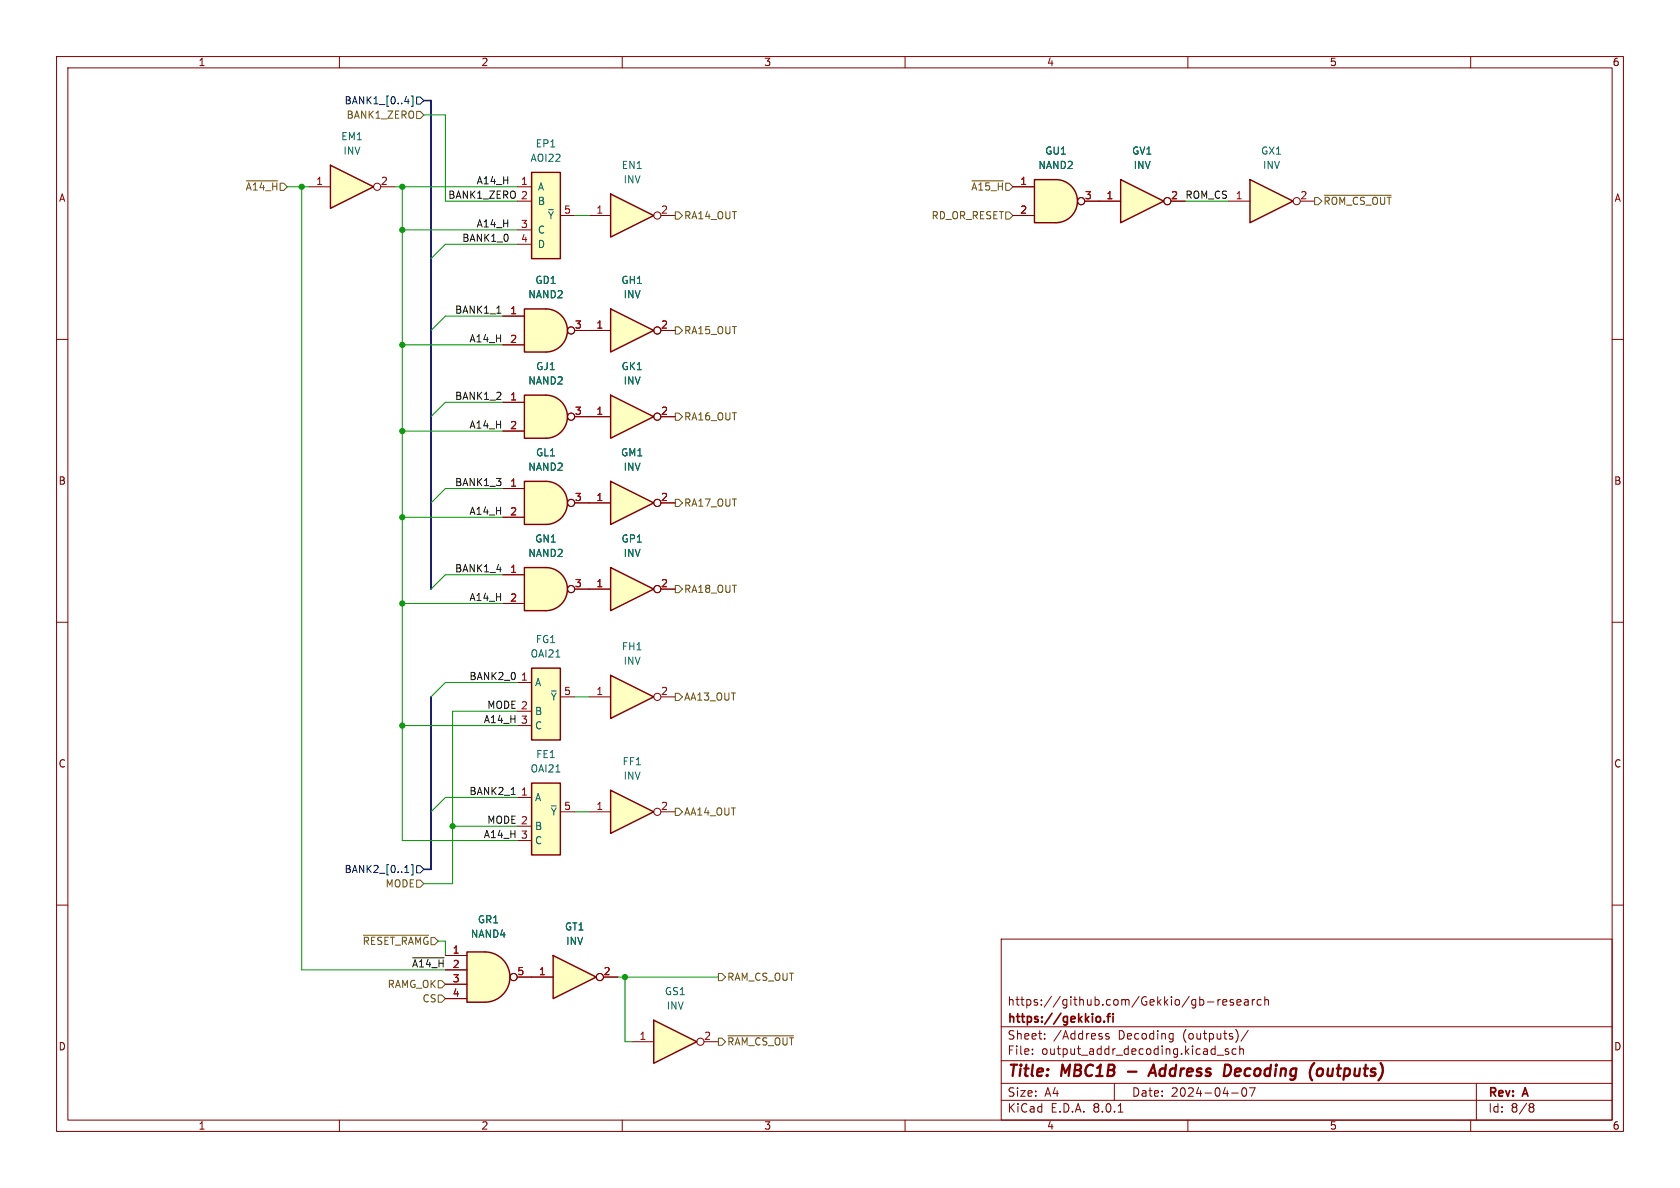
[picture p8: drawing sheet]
<svg xmlns="http://www.w3.org/2000/svg" width="297mm" height="210mm" viewBox="0 0 297 210" stroke-linecap="round" stroke-linejoin="round" font-family="sans-serif">
<g fill="none" stroke="#840000" stroke-width=".18">
<path d="M10 10h277v190h-277zM12 12h273v186h-273zM60 10v2M110 10v2M160 10v2M210 10v2M260 10v2M10 60h2M285 60h2M10 110h2M285 110h2M10 160h2"/>
<path d="M285 160h2M177 166h108v32h-108zM213.5 177.1h1.1M215.3 176.7v1M215.7 176.7l-.2 .1-.2 .2M216.2 177.2l.7-.1-.1-.3-.4-.1-.2 .2v.7h.6M218 176.8l-.3-.1-.2 .2v.2l.5 .2v.3h-.5M218.7 177.2l.7-.1-.1-.3-.4-.1-.2 .2v.7h.6M220 176.8h.6l.1 .9M220.7 177.1h-.5a.29 .29 0 0 0-.2 .3 .29 .29 0 0 0 .2 .3l.5-.1M221.4 176.7v1M221.8 176.7l-.3 .1-.1 .2"/>
<path d="M223 176.8l-.5-.1-.3 .3v.4l.2 .2h.6M223.6 176.8l.2-.1 .4 .1v.9M223.6 176.2v1.5M60 198v2M110 198v2M160 198v2M177 194.5h108M177 191.5h108M177 187.5h108M177 181.5h108M182.5 186.3v.1M182.5 185.5v.1"/>
<path d="M184.7 183.6v.1M184.7 182.8v.1M196 182.8l-.3-.1-.2 .2v.2l.5 .2v.3h-.5M197 191.5v3M197.7 196.6h.8M207 182.7l.4 .1M207.4 183.6l-.4 .1M207.4 182.7v1.2l-.3 .3M210 198v2M215.2 186.5h1.1M217.2 185.5l-.4-.1-.2 .2 .1 .2 .5 .2v.3h-.6M217.7 193.2h1.2"/>
<path d="M218.5 185.5l-.4-.1-.3 .3v.4l.2 .2h.5M218.8 182.6v1M219.2 185.5l.2-.1 .3 .1 .1 .9M219.2 184.9v1.5M219.7 192.4a.81 .81 0 0 0 .3 1.4l.2-.1 .2-.5-.2-.8M220.7 182.1l-1.3 2M221.9 192.3l-.7 1.5M260 198v2M261 191.5v6.5M270.6 195.1h.3l.3 .3-.3 .3M270.6 195.7h.3M270.9 195.7l.2 .2 .1 .4-.3 .3h-.3"/>
</g>
<path d="M199.4 189.4h1.5M203 190.2l.9-2 .4 2M203.3 189.6h.9M217.1 188.2a1.11 1.11 0 0 1 0 1.9M233 189.1a.52 .52 0 0 1 .5-.2 .52 .52 0 0 1 .4 .4l-.1 .5a.55 .55 0 0 1-.5 .4 .55 .55 0 0 1-.5-.4z" fill="none" stroke="#840000" stroke-width=".4"/>
<path d="M193.9 179.8l.4-.1 .3 .3-.1 .5-.2 .2-.4-.1M195.7 179.7h.6M196.3 179.2l-.4 .2v1.3M196.8 179.2v.1M196.8 179.7v1M195.2 180.5v.2" fill="none" stroke="#840000" stroke-width=".3"/>
<path d="M94 138.4h5.1v12.7h-5.1z" fill="#ffffc2"/>
<path d="M94 138.4h5.1v12.7h-5.1z" fill="none" stroke="#840000" stroke-width=".25"/>
<path d="M91.4 141h2.6M91.4 146.1h2.6M91.4 148.6h2.6M99.1 143.5h2.5" fill="none" stroke="#840000" stroke-width=".18"/>
<path d="M98.3 136.5h.7M97.5 142.5h.8" fill="none" stroke="#006464" stroke-width=".18"/>
<path d="M221 31.8l7.6 3.8-7.6 3.8z" fill="#ffffc2"/>
<path d="M221 31.8l7.6 3.8-7.6 3.8z" fill="none" stroke="#840000" stroke-width=".25"/>
<g fill="none" stroke="#840000" stroke-width=".18">
<path d="M217.2 35.6h3.8M229.9 35.6h2.5"/>
<circle cx="229.2" cy="35.6" r=".63"/>
</g>
<path d="M186.7 31.8a3.8 3.8 0 0 1 3.8 3.8 3.8 3.8 0 0 1-3.8 3.8z" fill="#ffffc2" stroke="#ffffc2" stroke-width=".18"/>
<path d="M182.9 31.8h3.8v7.6h-3.8z" fill="#ffffc2"/>
<path d="M182.9 31.8h3.8a3.8 3.8 0 0 1 3.8 3.8 3.8 3.8 0 0 1-3.8 3.8h-3.8z" fill="none" stroke="#840000" stroke-width=".25"/>
<g fill="none" stroke="#840000" stroke-width=".18">
<path d="M179.1 33h3.8M179.1 38.1h3.8M191.8 35.6h2.5"/>
<circle cx="191.1" cy="35.6" r=".63"/>
</g>
<path d="M198.1 31.8l7.6 3.8-7.6 3.8z" fill="#ffffc2"/>
<path d="M198.1 31.8l7.6 3.8-7.6 3.8z" fill="none" stroke="#840000" stroke-width=".25"/>
<g fill="none" stroke="#840000" stroke-width=".18">
<path d="M194.3 35.6h3.8M207 35.6h2.5"/>
<circle cx="206.4" cy="35.6" r=".63"/>
</g>
<path d="M96.5 54.6a3.8 3.8 0 0 1 3.8 3.8 3.8 3.8 0 0 1-3.8 3.8z" fill="#ffffc2" stroke="#ffffc2" stroke-width=".18"/>
<path d="M92.7 54.6h3.8v7.6h-3.8z" fill="#ffffc2"/>
<path d="M92.7 54.6h3.8a3.8 3.8 0 0 1 3.8 3.8 3.8 3.8 0 0 1-3.8 3.8h-3.8z" fill="none" stroke="#840000" stroke-width=".25"/>
<g fill="none" stroke="#840000" stroke-width=".18">
<path d="M88.9 55.9h3.8M101.6 58.4h2.5M88.9 61h3.8"/>
<circle cx="101" cy="58.4" r=".63"/>
</g>
<path d="M107.9 54.6l7.7 3.8-7.7 3.8z" fill="#ffffc2"/>
<path d="M107.9 54.6l7.7 3.8-7.7 3.8z" fill="none" stroke="#840000" stroke-width=".25"/>
<g fill="none" stroke="#840000" stroke-width=".18">
<path d="M104.1 58.4h3.8M116.8 58.4h2.6"/>
<circle cx="116.2" cy="58.4" r=".63"/>
</g>
<path d="M107.9 34.3l7.7 3.8-7.7 3.8z" fill="#ffffc2"/>
<path d="M107.9 34.3l7.7 3.8-7.7 3.8z" fill="none" stroke="#840000" stroke-width=".25"/>
<g fill="none" stroke="#840000" stroke-width=".18">
<path d="M104.1 38.1h3.8M116.8 38.1h2.6"/>
<circle cx="116.2" cy="38.1" r=".63"/>
</g>
<path d="M107.9 69.9l7.7 3.8-7.7 3.8z" fill="#ffffc2"/>
<path d="M107.9 69.9l7.7 3.8-7.7 3.8z" fill="none" stroke="#840000" stroke-width=".25"/>
<g fill="none" stroke="#840000" stroke-width=".18">
<path d="M104.1 73.7h3.8M116.8 73.7h2.6"/>
<circle cx="116.2" cy="73.7" r=".63"/>
</g>
<path d="M96.5 69.9a3.8 3.8 0 0 1 3.8 3.8 3.8 3.8 0 0 1-3.8 3.8z" fill="#ffffc2" stroke="#ffffc2" stroke-width=".18"/>
<path d="M92.7 69.9h3.8v7.6h-3.8z" fill="#ffffc2"/>
<path d="M92.7 69.9h3.8a3.8 3.8 0 0 1 3.8 3.8 3.8 3.8 0 0 1-3.8 3.8h-3.8z" fill="none" stroke="#840000" stroke-width=".25"/>
<g fill="none" stroke="#840000" stroke-width=".18">
<path d="M88.9 71.1h3.8M88.9 76.2h3.8M101.6 73.7h2.5"/>
<circle cx="101" cy="73.7" r=".63"/>
</g>
<path d="M94 118.1h5.1v12.7h-5.1z" fill="#ffffc2"/>
<path d="M94 118.1h5.1v12.7h-5.1z" fill="none" stroke="#840000" stroke-width=".25"/>
<path d="M91.4 120.7h2.6M91.4 125.7h2.6M91.4 128.3h2.6M99.1 123.2h2.5" fill="none" stroke="#840000" stroke-width=".18"/>
<path d="M98.3 116.1h.7M97.5 122.1h.8" fill="none" stroke="#006464" stroke-width=".18"/>
<path d="M107.9 100.3l7.7 3.8-7.7 3.9z" fill="#ffffc2"/>
<path d="M107.9 100.3l7.7 3.8-7.7 3.9z" fill="none" stroke="#840000" stroke-width=".25"/>
<g fill="none" stroke="#840000" stroke-width=".18">
<path d="M104.1 104.1h3.8M116.8 104.1h2.6"/>
<circle cx="116.2" cy="104.1" r=".63"/>
</g>
<path d="M107.9 139.7l7.7 3.8-7.7 3.8z" fill="#ffffc2"/>
<path d="M107.9 139.7l7.7 3.8-7.7 3.8z" fill="none" stroke="#840000" stroke-width=".25"/>
<g fill="none" stroke="#840000" stroke-width=".18">
<path d="M104.1 143.5h3.8M116.8 143.5h2.6"/>
<circle cx="116.2" cy="143.5" r=".63"/>
</g>
<path d="M107.9 119.4l7.7 3.8-7.7 3.8z" fill="#ffffc2"/>
<path d="M107.9 119.4l7.7 3.8-7.7 3.8z" fill="none" stroke="#840000" stroke-width=".25"/>
<g fill="none" stroke="#840000" stroke-width=".18">
<path d="M104.1 123.2h3.8M116.8 123.2h2.6"/>
<circle cx="116.2" cy="123.2" r=".63"/>
</g>
<path d="M107.9 85.1l7.7 3.8-7.7 3.8z" fill="#ffffc2"/>
<path d="M107.9 85.1l7.7 3.8-7.7 3.8z" fill="none" stroke="#840000" stroke-width=".25"/>
<g fill="none" stroke="#840000" stroke-width=".18">
<path d="M104.1 88.9h3.8M116.8 88.9h2.6"/>
<circle cx="116.2" cy="88.9" r=".63"/>
</g>
<path d="M96.5 100.3a3.8 3.8 0 0 1 3.8 3.8 3.8 3.8 0 0 1-3.8 3.9z" fill="#ffffc2" stroke="#ffffc2" stroke-width=".18"/>
<path d="M92.7 100.3h3.8v7.7h-3.8z" fill="#ffffc2"/>
<path d="M92.7 100.3h3.8a3.8 3.8 0 0 1 3.8 3.8 3.8 3.8 0 0 1-3.8 3.9h-3.8z" fill="none" stroke="#840000" stroke-width=".25"/>
<g fill="none" stroke="#840000" stroke-width=".18">
<path d="M88.9 101.6h3.8M88.9 106.7h3.8M101.6 104.1h2.5"/>
<circle cx="101" cy="104.1" r=".63"/>
</g>
<path d="M96.5 85.1a3.8 3.8 0 0 1 3.8 3.8 3.8 3.8 0 0 1-3.8 3.8z" fill="#ffffc2" stroke="#ffffc2" stroke-width=".18"/>
<path d="M92.7 85.1h3.8v7.6h-3.8z" fill="#ffffc2"/>
<path d="M92.7 85.1h3.8a3.8 3.8 0 0 1 3.8 3.8 3.8 3.8 0 0 1-3.8 3.8h-3.8z" fill="none" stroke="#840000" stroke-width=".25"/>
<g fill="none" stroke="#840000" stroke-width=".18">
<path d="M88.9 86.4h3.8M88.9 91.4h3.8M101.6 88.9h2.5"/>
<circle cx="101" cy="88.9" r=".63"/>
</g>
<path d="M58.4 29.2l7.6 3.8-7.6 3.8z" fill="#ffffc2"/>
<path d="M58.4 29.2l7.6 3.8-7.6 3.8z" fill="none" stroke="#840000" stroke-width=".25"/>
<g fill="none" stroke="#840000" stroke-width=".18">
<path d="M54.6 33h3.8M67.3 33h2.5"/>
<circle cx="66.7" cy="33" r=".63"/>
</g>
<path d="M97.8 168.9l7.6 3.8-7.6 3.8z" fill="#ffffc2"/>
<path d="M97.8 168.9l7.6 3.8-7.6 3.8z" fill="none" stroke="#840000" stroke-width=".25"/>
<g fill="none" stroke="#840000" stroke-width=".18">
<path d="M94 172.7h3.8M106.7 172.7h2.5"/>
<circle cx="106" cy="172.7" r=".63"/>
</g>
<path d="M85.7 168.3a4.4 4.4 0 0 1 4.5 4.4 4.4 4.4 0 0 1-4.5 4.5z" fill="#ffffc2" stroke="#ffffc2" stroke-width=".18"/>
<path d="M82.5 168.3h3.2v8.9h-3.2z" fill="#ffffc2"/>
<path d="M82.5 168.3h3.2a4.4 4.4 0 0 1 4.5 4.4 4.4 4.4 0 0 1-4.5 4.5h-3.2z" fill="none" stroke="#840000" stroke-width=".25"/>
<g fill="none" stroke="#840000" stroke-width=".18">
<path d="M78.7 168.9h3.8M78.7 171.5h3.8M78.7 174h3.8M78.7 176.5h3.8M91.4 172.7h2.6"/>
<circle cx="90.8" cy="172.7" r=".63"/>
</g>
<path d="M115.6 180.3l7.6 3.9-7.6 3.8z" fill="#ffffc2"/>
<path d="M115.6 180.3l7.6 3.9-7.6 3.8z" fill="none" stroke="#840000" stroke-width=".25"/>
<g fill="none" stroke="#840000" stroke-width=".18">
<path d="M111.8 184.2h3.8M124.5 184.2h2.5"/>
<circle cx="123.8" cy="184.1" r=".63"/>
</g>
<path d="M94 30.5h5.1v15.2h-5.1z" fill="#ffffc2"/>
<path d="M94 30.5h5.1v15.2h-5.1z" fill="none" stroke="#840000" stroke-width=".25"/>
<g fill="none" stroke="#840000" stroke-width=".18">
<path d="M91.4 33h2.6M91.4 35.6h2.6M99.1 38.1h2.5M179.1 33h3.8M179.1 38.1h3.8M191.8 35.6h6.3M207 35.6h2.5M88.9 55.9h3.8M91.4 40.6h2.6M91.4 43.2h2.6M101.6 58.4h6.3M116.8 58.4h2.6"/>
<path d="M88.9 61h3.8M88.9 71.1h3.8M88.9 76.2h3.8M101.6 73.7h6.3M116.8 73.7h2.6M88.9 86.4h3.8M88.9 91.4h3.8M101.6 88.9h6.3M116.8 88.9h2.6M88.9 101.6h3.8M88.9 106.7h3.8M101.6 104.1h6.3"/>
<path d="M116.8 104.1h2.6M78.7 168.9h3.8M78.7 171.5h3.8M78.7 174h3.8M78.7 176.5h3.8M91.4 172.7h6.4M106.7 172.7h2.5"/>
<circle cx="191.1" cy="35.6" r=".63"/>
<circle cx="206.4" cy="35.6" r=".63"/>
<circle cx="101" cy="58.4" r=".63"/>
<circle cx="116.2" cy="58.4" r=".63"/>
<circle cx="101" cy="73.7" r=".63"/>
<circle cx="116.2" cy="73.7" r=".63"/>
<circle cx="101" cy="88.9" r=".63"/>
<circle cx="116.2" cy="88.9" r=".63"/>
<circle cx="101" cy="104.1" r=".63"/>
<circle cx="116.2" cy="104.1" r=".63"/>
<circle cx="90.8" cy="172.7" r=".63"/>
<circle cx="106" cy="172.7" r=".63"/>
</g>
<path d="M97 37.1h.8" fill="none" stroke="#006464" stroke-width=".18"/>
<g fill="none" stroke="#725600" stroke-width=".18">
<path d="M73.7 19.7h.6l.6 .6-.6 .7h-.6zM43.6 32h5.5M119.4 37.5h.6l.6 .6-.6 .6h-.6zM171.8 32h5.6M177.8 37.5h.6l.7 .6-.7 .6h-.6zM232.4 34.9h.6l.7 .7-.7 .6h-.6zM234.1 34.5h11.8M119.4 57.8h.6l.6 .6-.6 .7h-.6zM119.4 73h.6l.6 .7-.6 .6h-.6zM119.4 88.3h.6l.6 .6-.6 .6h-.6zM119.4 103.5h.6l.6 .6-.6 .7h-.6zM119.4 122.6h.6l.6 .6-.6 .6h-.6z"/>
<path d="M73.7 155.6h.6l.6 .6-.6 .6h-.6zM119.4 142.9h.6l.6 .6-.6 .6h-.6zM64.2 165.3h11.6M77.5 175.9h.6l.6 .6-.6 .7h-.6zM77.5 173.4h.6l.6 .6-.6 .6h-.6zM127 172.1h.6l.7 .6-.7 .7h-.6zM127 183.5h.6l.7 .7-.7 .6h-.6zM128.7 183.1h11.6"/>
</g>
<path d="M71.6 17.9h.7M72.2 17.5v.9M72.7 17h.3v1.8h-.3M73.7 17.1h.6l.6 .7-.6 .6h-.6zM71.6 154.2h.7M72.7 152.9h.3v1.8h-.3M73.7 153h.6l.6 .7-.6 .6h-.6z" fill="none" stroke="#000084" stroke-width=".18"/>
<path d="M87.8 55.4h.8M90.4 140.5h.7M73 169.3h5.5" fill="none" stroke="#0f0f0f" stroke-width=".18"/>
<path d="M74.9 17.8h1.3v86.3M76.2 123.2v30.5h-1.3" fill="none" stroke="#000084" stroke-width=".3"/>
<g fill="none" stroke="#009600" stroke-width=".18">
<path d="M50.8 33h3.8M53.3 33v138.5h25.4M69.8 33h21.6M71.1 33v115.6h20.3M74.9 20.3h3.8v15.3h12.7M101.6 38.1h2.5M209.5 35.6h7.7M71.1 40.6h20.3M88.9 55.9h-10.2l-2.5 2.5M91.4 43.2h-12.7l-2.5 2.5M71.1 61h17.8M71.1 76.2h17.8"/>
<path d="M88.9 71.1h-10.2l-2.5 2.6M71.1 91.4h17.8M88.9 86.4h-10.2l-2.5 2.5M71.1 106.7h17.8M88.9 101.6h-10.2l-2.5 2.5M71.1 128.3h20.3M91.4 125.7h-11.4v30.5h-5.1M91.4 120.7h-12.7l-2.5 2.5M101.6 123.2h2.5M80 146.1h11.4M91.4 141h-12.7l-2.5 2.5M101.6 143.5h2.5"/>
<path d="M78.7 166.4v2.5M109.2 172.7h17.8M110.5 172.7v11.5h1.3"/>
</g>
<g fill="#009600" stroke="#009600" stroke-width=".18">
<circle cx="71.1" cy="33" r=".46"/>
<circle cx="71.1" cy="106.7" r=".46"/>
<circle cx="71.1" cy="128.3" r=".46"/>
<circle cx="71.1" cy="61" r=".46"/>
<circle cx="71.1" cy="76.2" r=".46"/>
<circle cx="71.1" cy="40.6" r=".46"/>
<circle cx="53.3" cy="33" r=".46"/>
<circle cx="71.1" cy="91.4" r=".46"/>
<circle cx="110.5" cy="172.7" r=".46"/>
<circle cx="80" cy="146.1" r=".46"/>
</g>
<g font-size="2.8" fill="#840000">
<text x="178" y="190.9">Title:</text>
<text x="187.7" y="190.9">MBC1B</text>
<text x="205" y="190.9">Address</text>
<text x="218.8" y="190.9">Decoding</text>
<text x="234.8" y="190.9">(outputs)</text>
</g>
<g font-size="2.1" fill="#840000">
<text x="178" y="178">https://github.com/Gekkio/gb-research</text>
<text x="178" y="184">Sheet:</text>
<text x="178" y="181.2">https://gekkio.fi</text>
<text x="186.2" y="184">/Address</text>
<text x="197.7" y="184">Decoding</text>
<text x="209.3" y="184">(outputs)/</text>
<text x="178" y="186.7">File:</text>
<text x="184.1" y="186.7">output_addr_decoding.kicad_sch</text>
<text x="178" y="196.9">KiCad</text>
<text x="178" y="194.1">Size:</text>
<text x="184.7" y="194.1">A4</text>
<text x="185.7" y="196.9">E.D.A.</text>
<text x="193.3" y="196.9">8.0.1</text>
<text x="200" y="194.1">Date:</text>
<text x="207" y="194.1">2024-04-07</text>
<text x="263" y="194.3">Rev:</text>
<text x="263" y="196.9">Id:</text>
<text x="267.1" y="196.9">8/8</text>
<text x="269.4" y="194.3">A</text>
</g>
<g font-size="1.8" fill="#840000">
<text x="35" y="11.9">1</text>
<text x="85" y="11.9">2</text>
<text x="135" y="11.9">3</text>
<text x="185" y="11.9">4</text>
<text x="235" y="11.9">5</text>
<text x="285" y="11.9">6</text>
<text x="10.3" y="35.9">A</text>
<text x="285.3" y="35.9">A</text>
<text x="10.3" y="85.9">B</text>
<text x="285.3" y="85.9">B</text>
<text x="10.3" y="135.9">C</text>
<text x="285.3" y="135.9">C</text>
<text x="10.3" y="185.9">D</text>
<text x="285.3" y="185.9">D</text>
<text x="35" y="199.9">1</text>
<text x="85" y="199.9">2</text>
<text x="135" y="199.9">3</text>
<text x="185" y="199.9">4</text>
<text x="235" y="199.9">5</text>
<text x="285" y="199.9">6</text>
</g>
<g font-size="1.8" fill="#000084">
<text x="60.8" y="18.6">BANK1_[0..4]</text>
<text x="60.8" y="154.5">BANK2_[0..1]</text>
</g>
<g font-size="1.8" fill="#725600">
<text x="61.2" y="21.2">BANK1_ZERO</text>
<text x="43.3" y="33.9">~{A14_H}</text>
<text x="171.6" y="33.9">~{A15_H}</text>
<text x="120.8" y="39">RA14_OUT</text>
<text x="164.6" y="39">RD_OR_RESET</text>
<text x="233.9" y="36.4">~{ROM_CS_OUT}</text>
<text x="120.8" y="59.3">RA15_OUT</text>
<text x="120.8" y="74.5">RA16_OUT</text>
<text x="120.8" y="89.8">RA17_OUT</text>
<text x="120.8" y="105">RA18_OUT</text>
<text x="120.8" y="124.1">AA13_OUT</text>
<text x="120.8" y="144.4">AA14_OUT</text>
<text x="68.1" y="157.1">MODE</text>
<text x="128.5" y="173.6">RAM_CS_OUT</text>
<text x="68.4" y="174.9">RAMG_OK</text>
<text x="74.6" y="177.4">CS</text>
<text x="128.5" y="185">~{RAM_CS_OUT}</text>
</g>
<g font-size="1.8" fill="#006464">
<text x="60.2" y="25">EM1</text>
<text x="60.6" y="27.5">INV</text>
<text x="93.7" y="28.8">AOI22</text>
<text x="94.6" y="26.3">EP1</text>
<text x="184.7" y="27.5">GU1</text>
<text x="200" y="27.5">GV1</text>
<text x="222.8" y="27.5">GX1</text>
<text x="95" y="33.9">A</text>
<text x="109.8" y="30.1">EN1</text>
<text x="110.1" y="32.6">INV</text>
<text x="183.5" y="30.1">NAND2</text>
<text x="200.3" y="30.1">INV</text>
<text x="223.2" y="30.1">INV</text>
<text x="95" y="36.4">B</text>
<text x="95" y="41.5">C</text>
<text x="96.8" y="39">~{Y}</text>
<text x="95" y="44">D</text>
<text x="93.3" y="52.9">NAND2</text>
<text x="94.5" y="50.4">GD1</text>
<text x="109.8" y="50.4">GH1</text>
<text x="110.1" y="52.9">INV</text>
<text x="94.7" y="65.6">GJ1</text>
<text x="109.8" y="65.6">GK1</text>
<text x="93.3" y="68.2">NAND2</text>
<text x="110.1" y="68.2">INV</text>
<text x="93.3" y="83.4">NAND2</text>
<text x="94.7" y="80.9">GL1</text>
<text x="109.7" y="80.9">GM1</text>
<text x="110.1" y="83.4">INV</text>
<text x="93.3" y="98.7">NAND2</text>
<text x="94.5" y="96.1">GN1</text>
<text x="109.8" y="96.1">GP1</text>
<text x="110.1" y="98.7">INV</text>
<text x="94.6" y="113.9">FG1</text>
<text x="93.7" y="116.4">OAI21</text>
<text x="109.8" y="115.2">FH1</text>
<text x="110.1" y="117.7">INV</text>
<text x="94.5" y="121.5">A</text>
<text x="97.3" y="124.1">~{Y}</text>
<text x="94.5" y="126.6">B</text>
<text x="94.5" y="129.1">C</text>
<text x="93.7" y="136.8">OAI21</text>
<text x="94.7" y="134.2">FE1</text>
<text x="110" y="135.5">FF1</text>
<text x="94.5" y="141.8">A</text>
<text x="110.1" y="138">INV</text>
<text x="94.5" y="146.9">B</text>
<text x="94.5" y="149.5">C</text>
<text x="97.3" y="144.4">~{Y}</text>
<text x="83.1" y="166">NAND4</text>
<text x="84.4" y="163.4">GR1</text>
<text x="99.8" y="164.7">GT1</text>
<text x="100" y="167.2">INV</text>
<text x="117.4" y="176.1">GS1</text>
<text x="117.8" y="178.7">INV</text>
</g>
<g font-size="1.8" fill="#a90000">
<text x="55.8" y="32.8">1</text>
<text x="67.2" y="32.8">2</text>
<text x="92" y="32.8">1</text>
<text x="180.3" y="32.8">1</text>
<text x="191.7" y="35.3">3</text>
<text x="195.5" y="35.3">1</text>
<text x="206.9" y="35.3">2</text>
<text x="218.4" y="35.3">1</text>
<text x="229.8" y="35.3">2</text>
<text x="92" y="40.4">3</text>
<text x="99.6" y="37.8">5</text>
<text x="105.3" y="37.8">1</text>
<text x="116.8" y="37.8">2</text>
<text x="180.3" y="37.8">2</text>
<text x="92" y="42.9">4</text>
<text x="90.1" y="55.6">1</text>
<text x="101.5" y="58.2">3</text>
<text x="105.3" y="58.2">1</text>
<text x="116.8" y="58.2">2</text>
<text x="90.1" y="60.7">2</text>
<text x="90.1" y="70.9">1</text>
<text x="90.1" y="75.9">2</text>
<text x="101.5" y="73.4">3</text>
<text x="105.3" y="73.4">1</text>
<text x="116.8" y="73.4">2</text>
<text x="90.1" y="86.1">1</text>
<text x="101.5" y="88.6">3</text>
<text x="105.3" y="88.6">1</text>
<text x="116.8" y="88.6">2</text>
<text x="90.1" y="91.2">2</text>
<text x="90.1" y="101.3">1</text>
<text x="90.1" y="106.4">2</text>
<text x="101.5" y="103.9">3</text>
<text x="105.3" y="103.9">1</text>
<text x="116.8" y="103.9">2</text>
<text x="92" y="120.4">1</text>
<text x="99.6" y="122.9">5</text>
<text x="105.3" y="122.9">1</text>
<text x="116.8" y="122.9">2</text>
<text x="92" y="140.7">1</text>
<text x="99.6" y="143.3">5</text>
<text x="105.3" y="143.3">1</text>
<text x="116.8" y="143.3">2</text>
<text x="79.9" y="168.7">1</text>
<text x="79.9" y="173.7">3</text>
<text x="79.9" y="171.2">2</text>
<text x="91.4" y="172.5">5</text>
<text x="95.2" y="172.5">1</text>
<text x="106.6" y="172.5">2</text>
<text x="79.9" y="176.3">4</text>
<text x="113" y="183.9">1</text>
<text x="124.4" y="183.9">2</text>
</g>
<g font-size="1.8" fill="#0f0f0f">
<text x="79.1" y="35.2">BANK1_ZERO 2</text>
<text x="84.2" y="32.7">A14_H</text>
<text x="209.5" y="35.2">ROM_CS</text>
<text x="84.2" y="40.3">A14_H</text>
<text x="81.6" y="42.8">BANK1_0</text>
<text x="80.4" y="55.5">BANK1_1</text>
<text x="82.9" y="60.6">A14_H</text>
<text x="80.4" y="70.8">BANK1_2</text>
<text x="82.9" y="75.9">A14_H</text>
<text x="80.4" y="86">BANK1_3</text>
<text x="82.9" y="91.1">A14_H</text>
<text x="80.4" y="101.3">BANK1_4</text>
<text x="82.9" y="106.3">A14_H</text>
<text x="82.9" y="120.3">BANK2_0</text>
<text x="86" y="125.4">MODE 2</text>
<text x="85.4" y="127.9">A14_H 3</text>
<text x="82.9" y="140.6">BANK2_1</text>
<text x="85.4" y="148.2">A14_H 3</text>
<text x="86" y="145.7">MODE 2</text>
<text x="72.7" y="171.1">~{A14_H}2</text>
</g>
<text font-size="1.8" fill="#009600" x="64" y="167.2">~{RESET_RAMG}</text>
</svg>
